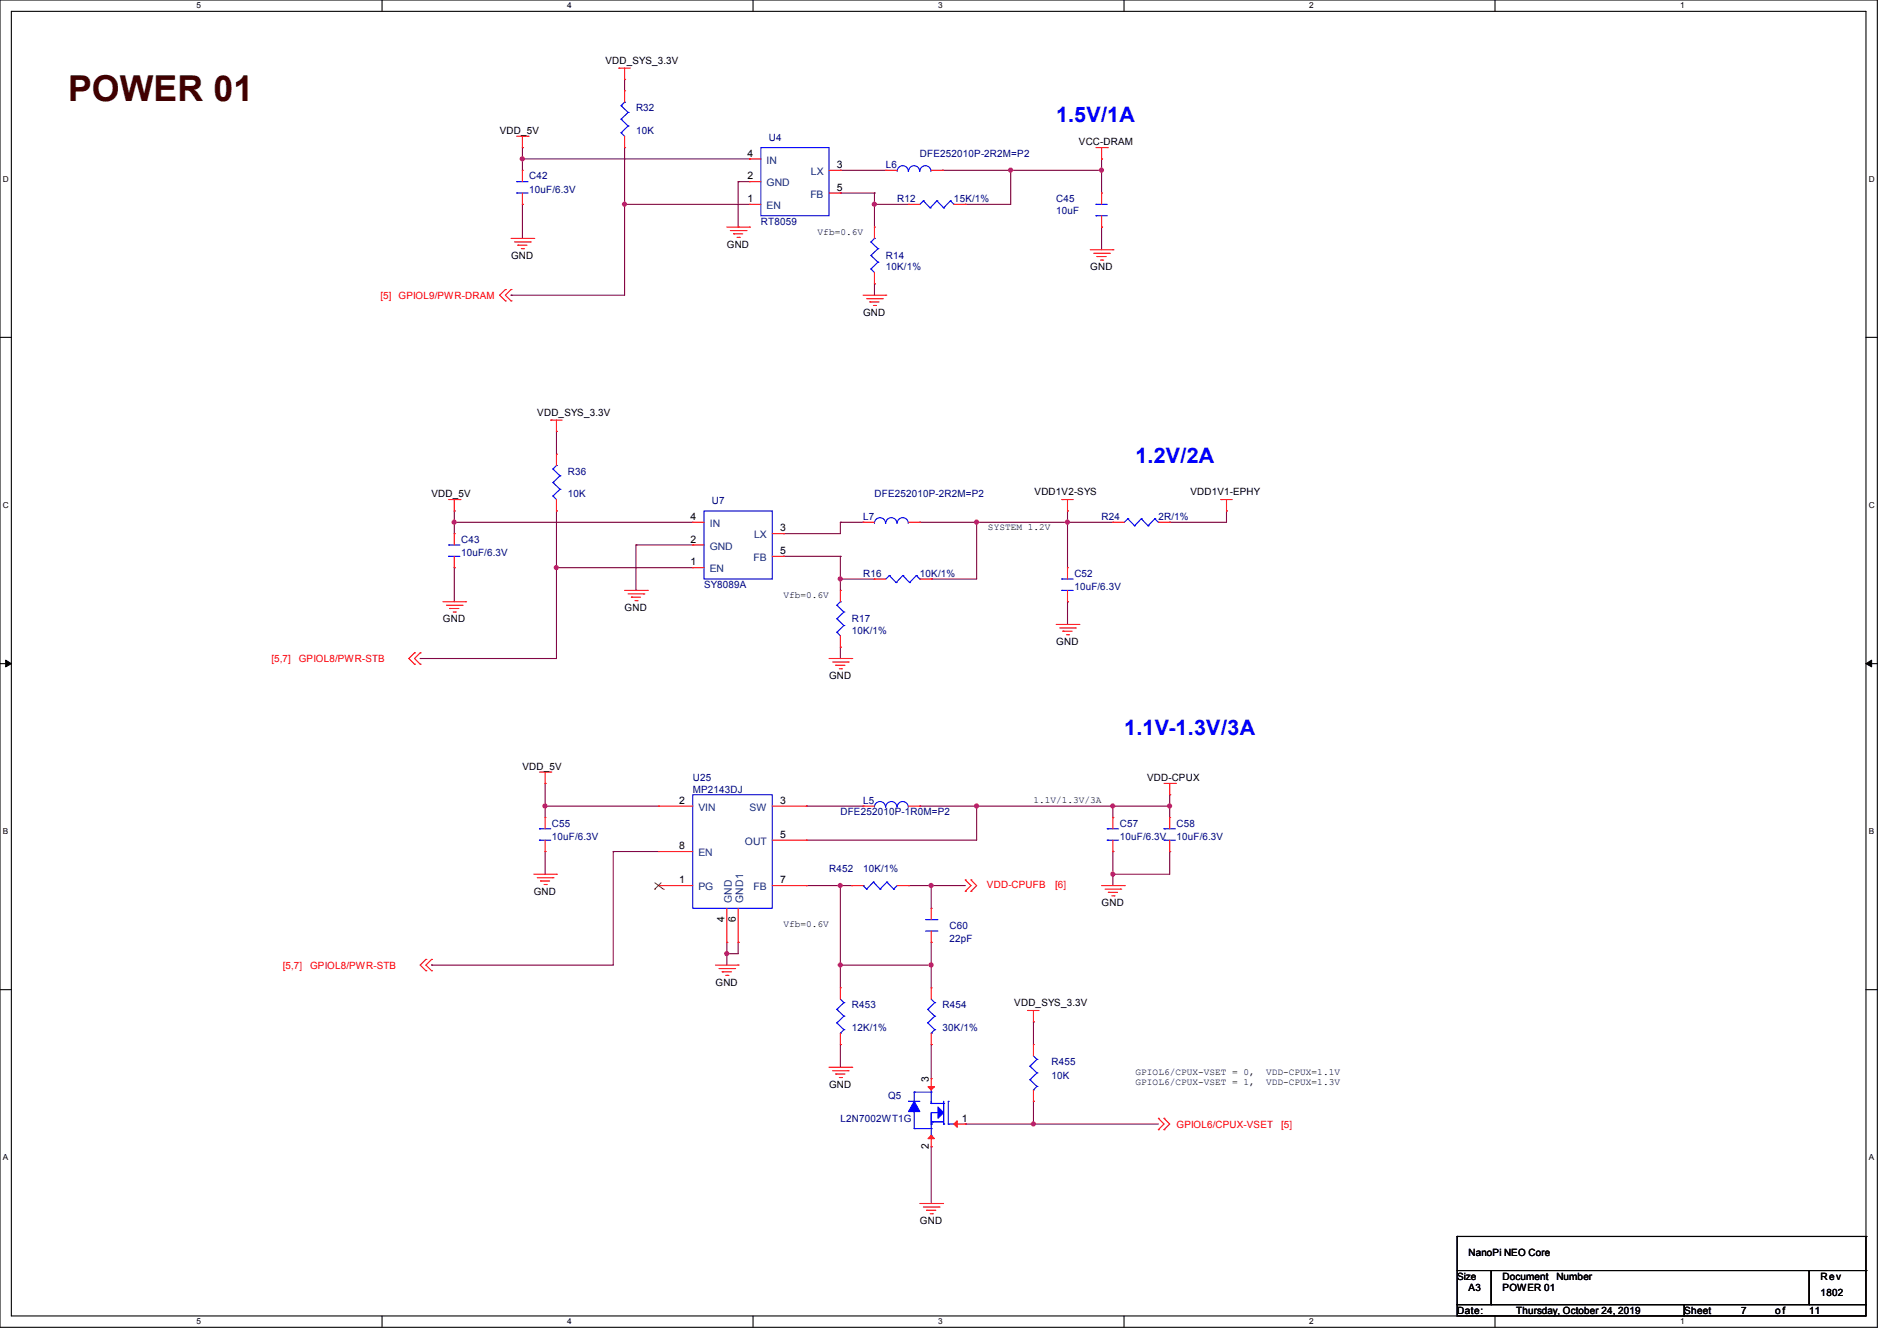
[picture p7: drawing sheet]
<svg xmlns="http://www.w3.org/2000/svg" width="297mm" height="210mm" viewBox="0 0 297 210" stroke-linecap="round" stroke-linejoin="round" font-family="sans-serif">
<path d="M0 0h293.9v207.9h-293.9zM1.8 1.8h290.3v204.3h-290.3z" fill="none" stroke="#000" stroke-width=".17"/>
<g fill="#fff">
<path d="M30.8 .2h.7v1.4h-.7z"/>
<path d="M30.8 206.2h.7v1.4h-.7z"/>
</g>
<path d="M59.8 0v1.8M59.8 206.1v1.8" fill="none" stroke="#000" stroke-width=".17"/>
<g fill="#fff">
<path d="M88.8 .2h.7v1.4h-.7z"/>
<path d="M88.8 206.2h.7v1.4h-.7z"/>
</g>
<path d="M117.9 0v1.8M117.9 206.1v1.8" fill="none" stroke="#000" stroke-width=".17"/>
<g fill="#fff">
<path d="M146.9 .2h.7v1.4h-.7z"/>
<path d="M146.9 206.2h.7v1.4h-.7z"/>
</g>
<path d="M176 0v1.8M176 206.1v1.8" fill="none" stroke="#000" stroke-width=".17"/>
<g fill="#fff">
<path d="M205 .2h.7v1.4h-.7z"/>
<path d="M205 206.2h.7v1.4h-.7z"/>
</g>
<path d="M234.1 0v1.8M234.1 206.1v1.8" fill="none" stroke="#000" stroke-width=".17"/>
<g fill="#fff">
<path d="M263.1 .2h.6v1.4h-.6z"/>
<path d="M263.1 206.2h.6v1.4h-.6z"/>
<path d="M.5 27.3h.9v1.4h-.9z"/>
<path d="M292.6 27.3h.9v1.4h-.9z"/>
<path d="M.5 78.4h.9v1.4h-.9z"/>
<path d="M292.6 78.4h.9v1.4h-.9z"/>
</g>
<path d="M0 52.8h1.8M292.1 52.8h1.8" fill="none" stroke="#000" stroke-width=".17"/>
<g fill="#fff">
<path d="M.5 129.5h.8v1.4h-.8z"/>
<path d="M292.6 129.5h.8v1.4h-.8z"/>
</g>
<path d="M0 103.9h1.8M292.1 103.9h1.8" fill="none" stroke="#000" stroke-width=".17"/>
<path d="M.9 103.4l.9 .5-.9 .5zM292.1 103.9l.9-.5v1z" fill="#000" stroke="#000" stroke-width=".16"/>
<g fill="#fff">
<path d="M.5 180.5h.8v1.4h-.8z"/>
<path d="M292.6 180.5h.8v1.4h-.8z"/>
</g>
<g fill="none" stroke="#000" stroke-width=".17">
<path d="M0 155h1.8M292.1 155h1.8M228.1 199h5.4v5.3h-5.4zM228.1 193.6h.1M228.1 193.6v5.4M228.1 193.6h64M233.5 199h49.8v5.3h-49.8zM283.3 199h8.8v5.3h-8.8zM292.1 193.6h.1M292.1 199h.1M292.1 193.6v5.4M228.1 204.3h35.6v1.8h-35.6z"/>
<path d="M263.7 204.3h28.4v1.8h-28.4z"/>
</g>
<g fill="none" stroke="#800040" stroke-width=".17">
<path d="M97.8 12.4h.1M97.8 12.4v1.8M81.8 32h.1M81.8 24.9h.1M81.8 23.1h.1M81.8 23.1v3.6M81.8 32v5.3M81.8 24.9h35.5M97.8 32h.1M97.8 23.1h.1M97.8 32h19.5M97.8 23.1v23.1h-17.8"/>
<path d="M115.6 28.4h.1M115.6 35.6h.1M115.6 28.4h1.7M115.6 28.4v7.2M117.3 24.9h.1M131.6 30.2h.1M131.6 26.7h.1M131.6 26.7h7.1M131.6 30.2h5.3M136.9 32h.1M136.9 30.2h.1M136.9 32h5.3"/>
<path d="M136.9 30.2v5.4M147.6 26.7h.1M147.6 26.7h24.9M151.1 32h.1M158.2 26.7h.1M158.2 26.7v5.3h-7.1M172.5 35.6h.1M172.5 26.7h.1M172.5 24.9h.1M172.5 24.9v5.3M172.5 35.6v3.5M80 46.2h.1"/>
<path d="M136.9 44.4h.1M136.9 44.4v1.8M87.1 67.6h.1M87.1 67.6v3.5M71.1 81.8h.1M71.1 80h.1M71.1 88.9h.1M71.1 81.8h37.4M71.1 80v3.6M71.1 88.9v5.3M87.1 88.9h.1M87.1 80h.1"/>
<path d="M87.1 80v23.1h-21.3M87.1 88.9h21.4M99.6 92.5h.1M99.6 85.3h.1M99.6 85.3v7.2M99.6 85.3h8.9M122.7 83.6h.1M122.7 87.1h.1M122.7 87.1h8.9M131.6 90.7h.1M131.6 87.1h.1M131.6 81.8h.1"/>
<path d="M131.6 81.8v1.8h-8.9M131.6 87.1v5.4M131.6 90.7h5.3M131.6 81.8h3.5M135.1 81.8h.1M144 81.8h.1M144 81.8h30.2M145.8 90.7h.1M152.9 81.8h.1M152.9 81.8v8.9h-7.1M167.1 81.8h.1M167.1 94.2h.1"/>
<path d="M167.1 80h.1M167.1 80v8.9M167.1 94.2v3.6M183.1 81.8h.1M192 80h.1M192 80v1.8h-8.9M65.8 103.1h.1M131.6 101.3h.1M131.6 101.3v1.8M85.3 126.2h.1M85.3 122.7h.1M85.3 133.3h.1"/>
<path d="M85.3 126.2h17.8M85.3 122.7v5.3M85.3 133.3v3.6M96 133.3h.1M96 133.3v17.8h-28.4M96 133.3h7.1M126.2 131.6h.1M126.2 138.7h.1M126.2 126.2h.1M126.2 138.7h7.1M126.2 126.2h8.9M131.6 138.7h.1"/>
<path d="M131.6 138.7v16M142.2 138.7h.1M142.2 138.7h8.9M144 126.2h.1M144 126.2h39.1M145.8 138.7h.1M145.8 138.7v3.5M152.9 126.2h.1M152.9 126.2v5.4h-26.7M174.2 126.2h.1M174.2 133.3h.1M174.2 136.9h.1"/>
<path d="M174.2 126.2v1.8M174.2 133.3v5.4M183.1 126.2h.1M183.1 133.3h.1M183.1 124.5h.1M183.1 124.5v3.5M183.1 133.3v3.6h-8.9M67.6 151.1h.1M113.8 149.4h.1M113.8 147.6h.1M113.8 147.6v3.5M115.6 147.6h.1"/>
<path d="M115.6 147.6v1.8h-1.8M131.6 151.1h.1M131.6 151.1h14.2M145.8 147.6h.1M145.8 151.1h.1M145.8 147.6v7.1M131.6 163.6h.1M131.6 163.6v3.5M145.8 163.6h.1M145.8 179.6h.1M145.8 163.6v5.3M145.8 179.6v8.9"/>
<path d="M151.1 176h.1M151.1 176h30.3M161.8 160h.1M161.8 172.5h.1M161.8 176h.1M161.8 160v3.6M161.8 172.5v3.5"/>
</g>
<g fill="#f0f" stroke="#f0f" stroke-width=".17">
<circle cx="97.8" cy="32" r=".32"/>
<circle cx="81.8" cy="24.9" r=".32"/>
<circle cx="136.9" cy="32" r=".32"/>
<circle cx="172.4" cy="26.6" r=".32"/>
<circle cx="158.2" cy="26.6" r=".32"/>
<circle cx="131.6" cy="90.7" r=".32"/>
<circle cx="71.1" cy="81.8" r=".32"/>
<circle cx="167.1" cy="81.8" r=".32"/>
<circle cx="152.9" cy="81.8" r=".32"/>
<circle cx="131.6" cy="138.7" r=".32"/>
<circle cx="145.8" cy="151.1" r=".32"/>
<circle cx="131.6" cy="151.1" r=".32"/>
<circle cx="152.9" cy="126.2" r=".32"/>
<circle cx="174.2" cy="126.2" r=".32"/>
<circle cx="145.8" cy="138.7" r=".32"/>
<circle cx="161.8" cy="176" r=".32"/>
<circle cx="174.2" cy="136.9" r=".32"/>
<circle cx="113.8" cy="149.3" r=".32"/>
<circle cx="85.3" cy="126.2" r=".32"/>
<circle cx="183.1" cy="126.2" r=".32"/>
<circle cx="87.1" cy="88.9" r=".32"/>
</g>
<g fill="none" stroke="#f00" stroke-width=".17">
<path d="M96.9 10.7h.1M96.9 10.7h1.8M97.8 12.4h.1M97.8 14.2h.1M97.8 10.7v1.7M97.8 14.2v1.8M80 37.3h3.6M80.6 37.9h2.4M80.9 21.3h1.8M81.1 38.4h.1M81.1 38.4h1.4M81.6 38.9h.4"/>
<path d="M81.8 23.1h.1M81.8 26.7h.1M81.8 32h.1M81.8 21.3v1.8M81.8 26.7v1.7M81.8 30.2v1.8M82 38.9h.1M82.7 21.3h.1M83 37.9h.1M83.6 37.3h.1M97.8 23.1h.1M97.8 21.3v1.8"/>
<path d="M113.8 35.6h3.5M114.3 36.1h2.5M114.9 36.6h.1M114.9 36.6h1.4M115.4 37.2h.3M115.7 37.2h.1M116.8 36.1h.1M117.3 35.6h.1M117.3 32h.1M117.3 28.4h.1M117.3 24.9h.1M117.3 32h1.8"/>
<path d="M117.3 28.4h1.8M117.3 24.9h1.8M129.8 26.7h1.8M129.8 30.2h1.8M131.6 26.7h.1M131.6 30.2h.1M136.9 35.6h.1M136.9 35.6v1.7M138.7 26.7h.1M138.7 26.7h1.8M142.2 32h.1M142.2 32h1.8"/>
<path d="M145.8 26.7h1.8M147.6 26.7h.1M149.4 32h1.7M151.1 32h.1M170.7 39.1h3.5M171.2 39.7h2.5M171.6 23.1h1.8M172.5 24.9h.1M172.5 30.2h.1M172.5 35.6h.1M172.5 23.1v1.8M172.5 30.2v1.8"/>
<path d="M172.5 33.8v1.8M173.4 23.1h.1M173.7 39.7h.1M174.2 39.1h.1M79.1 47.1h.1M79.1 45.3h.1M79.1 45.3l-.9 .9 .9 .9M80 47.1h.1M80 45.3h.1M80 45.3l-.9 .9 .9 .9M135.1 46.2h3.6M135.7 46.8h2.4"/>
<path d="M136.2 47.3h.1M136.2 47.3h1.4M136.7 47.8h.4M136.9 44.4h.1M136.9 42.7v1.7M137.1 47.8h.1M138.1 46.8h.1M138.7 46.2h.1M171.7 40.2h.1M171.7 40.2h1.5M172.3 40.7h.3M172.6 40.7h.1"/>
<path d="M70.2 78.2h1.8M71.1 78.2v1.8M72 78.2h.1M86.2 65.8h.1M86.2 65.8h1.8M87.1 67.6h.1M87.1 71.1h.1M87.1 65.8v1.8M87.1 71.1v1.8M87.1 78.2v1.8M166.2 78.2h.1M166.2 78.2h1.8"/>
<path d="M167.1 78.2v1.8M191.1 78.2h.1M191.1 78.2h1.8M192 78.2v1.8M69.3 94.2h3.6M69.9 94.8h2.4M70.4 95.3h.1M70.4 95.3h1.4M71 95.8h.3M71.1 80h.1M71.1 83.6h.1M71.1 88.9h.1"/>
<path d="M71.1 83.6v1.7M71.1 87.1v1.8M71.3 95.8h.1M72.3 94.8h.1M72.9 94.2h.1M87.1 80h.1M97.8 92.5h3.5M98.3 93h2.5M98.8 93.5h.1M98.8 93.5h1.5M99.4 94.1h.3M99.7 94.1h.1"/>
<path d="M100.8 93h.1M101.3 92.5h.1M108.5 88.9h.1M108.5 85.3h.1M108.5 81.8h.1M108.5 81.8h1.7M108.5 88.9h1.7M108.5 85.3h1.7M120.9 83.6h1.8M120.9 87.1h1.8M122.7 83.6h.1M122.7 87.1h.1"/>
<path d="M131.6 92.5h.1M131.6 92.5v1.7M131.6 99.6v1.7M135.1 81.8h.1M135.1 81.8h1.8M136.9 90.7h.1M136.9 90.7h1.8M142.2 81.8h1.8M144 81.8h.1M144 90.7h1.8M145.8 90.7h.1M165.4 97.8h3.5"/>
<path d="M165.9 98.3h2.5M166.4 98.8h.1M166.4 98.8h1.5M167 99.4h.3M167.1 80h.1M167.1 88.9h.1M167.1 94.2h.1M167.1 88.9v1.8M167.1 92.5v1.7M167.3 99.4h.1M168.4 98.3h.1M168.9 97.8h.1"/>
<path d="M174.2 81.8h.1M174.2 81.8h1.8M181.4 81.8h1.7M183.1 81.8h.1M192 80h.1M64.9 104h.1M64.9 102.2h.1M64.9 102.2l-.9 .9 .9 .9M65.8 104h.1M65.8 102.2h.1M65.8 102.2l-.9 .9 .9 .9M129.8 103.1h3.5"/>
<path d="M130.3 103.7h2.5M130.9 104.2h.1M130.9 104.2h1.4M131.4 104.7h.3M131.6 101.3h.1M131.7 104.7h.1M132.8 103.7h.1M133.3 103.1h.1M83.6 136.9h3.5M84.1 137.5h2.5M84.5 120.9h1.7M84.6 138h.1"/>
<path d="M84.6 138h1.5M85.2 138.5h.3M85.3 122.7h.1M85.3 128h.1M85.3 133.3h.1M85.3 120.9v1.8M85.3 128v1.8M85.3 131.6v1.7M85.5 138.5h.1M86.2 120.9h.1M86.6 137.5h.1M87.1 136.9h.1"/>
<path d="M103.1 126.2h.1M103.1 133.3h.1M103.1 138.7h.1M103.1 138.7h5.4M103.1 126.2h5.4M103.1 133.3h5.4M120.9 138.7h5.3M120.9 126.2h5.3M120.9 131.6h5.3M126.2 126.2h.1M126.2 138.7h.1M126.2 131.6h.1"/>
<path d="M133.3 138.7h.1M133.3 138.7h1.8M135.1 126.2h.1M135.1 126.2h1.8M140.5 138.7h1.7M142.2 138.7h.1M142.2 126.2h1.8M144 126.2h.1M151.1 137.8h.1M151.1 139.6h.1M151.1 137.8l.9 .9-.9 .9M152 137.8h.1"/>
<path d="M152 139.6h.1M152 137.8l.9 .9-.9 .9M172.5 138.7h3.5M173 139.2h2.5M173.5 139.7h.1M173.5 139.7h1.5M174.2 128h.1M174.2 133.3h.1M174.2 128v1.8M174.2 131.6v1.7M175.5 139.2h.1M176 138.7h.1"/>
<path d="M182.2 122.7h1.8M183.1 124.5h.1M183.1 128h.1M183.1 133.3h.1M183.1 122.7v1.8M183.1 128v1.8M183.1 131.6v1.7M184 122.7h.1M66.7 152h.1M66.7 150.2h.1M66.7 150.2l-.9 .9 .9 .9M67.6 152h.1"/>
<path d="M67.6 150.2h.1M67.6 150.2l-.9 .9 .9 .9M112 151.1h3.6M112.6 151.7h2.4M113.1 152.2h.1M113.1 152.2h1.4M113.6 152.7h.4M113.8 147.6h.1M113.8 142.2v5.4M114 152.7h.1M115 151.7h.1M115.6 151.1h.1"/>
<path d="M115.6 147.6h.1M115.6 142.2v5.4M131.6 154.7h.1M131.6 154.7v1.8M145.8 154.7h.1M145.8 147.6h.1M145.8 142.2h.1M145.8 142.2v1.8M145.8 145.8v1.8M145.8 154.7v1.8M160.9 158.2h.1M160.9 158.2h1.8"/>
<path d="M161.8 158.2v1.8M174.1 140.3h.3M174.4 140.3h.1M129.8 167.1h3.5M130.3 167.7h2.5M130.9 168.2h.1M130.9 168.2h1.4M131.4 168.7h.3M131.6 163.6h.1M131.6 161.8v1.8M131.7 168.7h.1M132.8 167.7h.1"/>
<path d="M133.3 167.1h.1M145.8 163.6h.1M145.8 168.9h.1M145.8 179.6h.1M145.8 161.8v1.8M145.8 168.9v1.8M145.8 177.8v1.8M149.4 176h1.7M151.1 176h.1M161.8 160h.1M161.8 163.6h.1M161.8 172.5h.1"/>
<path d="M161.8 163.6v1.8M161.8 170.7v1.8M181.4 176.9h.1M181.4 175.1h.1M181.4 175.1l.8 .9-.8 .9M182.2 176.9h.1M182.2 175.1h.1M182.2 175.1l.9 .9-.9 .9M144 188.5h3.6M144.6 189h2.4M145.1 189.5h.1M145.1 189.5h1.4"/>
<path d="M145.6 190.1h.4M146 190.1h.1M147 189h.1M147.6 188.5h.1"/>
</g>
<g fill="none" stroke="#00f" stroke-width=".17">
<path d="M97.2 18.7h.1M97.2 16.6h.1M97.2 18.7l1.1 1M97.2 16.6l1.1 1M97.8 16h.1M97.8 16l-.6 .6M98.3 19.7h.1M98.3 17.6h.1M98.3 19.7l-1.1 1.1M98.3 17.6l-1.1 1.1M80.9 28.4h.1M80.9 30.2h.1"/>
<path d="M80.9 28.4h1.8M80.9 30.2h1.8M97.2 20.8h.1M97.2 20.8l.6 .5M119.1 23.1h10.7v10.7h-10.7zM136.4 37.9h.1M136.4 37.9l1.1 1M136.9 37.3h.1M136.9 37.3l-.5 .6M137.5 38.9h.1M137.5 38.9l-1.1 1.1M140.5 26.8a.87 .87 0 0 1 .8-.8 .87 .87 0 0 1 .9 .8"/>
<path d="M142.2 26.8a.87 .87 0 0 1 .9-.8 .87 .87 0 0 1 .9 .8M144 26.8a.87 .87 0 0 1 .9-.8 .87 .87 0 0 1 .9 .8M144.6 31.5h.1M144.6 31.5l-.6 .5M144.6 31.5l1 1.1M145.6 32.6h.1M146.7 31.5h.1M146.7 31.5l-1.1 1.1M146.7 31.5l1 1.1M147.7 32.6h.1M148.8 31.5h.1M148.8 31.5l-1.1 1.1"/>
<path d="M148.8 31.5l.6 .5M149.4 32h.1M171.6 32h.1M171.6 33.8h.1M171.6 32h1.8M171.6 33.8h1.8M136.4 42.1h.1M136.4 40h.1M136.4 42.1l.5 .6M136.4 40l1.1 1.1M137.5 41.1h.1M137.5 41.1l-1.1 1"/>
<path d="M86.6 77.7h.1M86.6 75.6h.1M86.6 73.4h.1M86.6 77.7l.5 .5M86.6 75.6l1.1 1M86.6 73.4l1.1 1.1M87.1 72.9h.1M87.1 72.9l-.5 .5M87.7 76.6h.1M87.7 74.5h.1M87.7 76.6l-1.1 1.1M87.7 74.5l-1.1 1.1"/>
<path d="M70.2 85.3h.1M70.2 87.1h.1M70.2 85.3h1.8M70.2 87.1h1.8M110.2 80h10.7v10.7h-10.7zM131 99h.1M131 96.9h.1M131 94.8h.1M131 99l.6 .6M131 96.9l1.1 1.1M131 94.8l1.1 1M131.6 94.2h.1"/>
<path d="M131.6 94.2l-.6 .6M132.1 98h.1M132.1 95.8h.1M132.1 98l-1.1 1M132.1 95.8l-1.1 1.1M136.9 82a.87 .87 0 0 1 .9-.9 .87 .87 0 0 1 .8 .9M138.7 82a.87 .87 0 0 1 .9-.9 .87 .87 0 0 1 .8 .9M139.2 90.1h.1M139.2 90.1l-.5 .6M139.2 90.1l1.1 1.1M140.3 91.2h.1M140.5 82a.87 .87 0 0 1 .8-.9 .87 .87 0 0 1 .9 .9"/>
<path d="M141.4 90.1h.1M141.4 90.1l-1.1 1.1M141.4 90.1l1 1.1M142.4 91.2h.1M143.5 90.1h.1M143.5 90.1l-1.1 1.1M143.5 90.1l.5 .6M144 90.7h.1M166.2 90.7h.1M166.2 92.5h.1M166.2 90.7h1.8M166.2 92.5h1.8"/>
<path d="M176.6 81.2h.1M176.6 81.2l-.6 .6M176.6 81.2l1 1.1M177.6 82.3h.1M178.7 81.2h.1M178.7 81.2l-1.1 1.1M178.7 81.2l1 1.1M179.7 82.3h.1M180.8 81.2h.1M180.8 81.2l-1.1 1.1M180.8 81.2l.6 .6M181.4 81.8h.1"/>
<path d="M84.5 129.8h.1M84.5 131.6h.1M84.5 129.8h1.7M84.5 131.6h1.7M108.5 124.5h12.4v17.7h-12.4zM135.1 138.7h.1M135.1 138.7l.6 .5M135.7 139.2h.1M136.7 138.1h.1M136.7 138.1l1.1 1.1M136.7 138.1l-1 1.1M136.9 126.4a.87 .87 0 0 1 .9-.9 .87 .87 0 0 1 .8 .9"/>
<path d="M137.8 139.2h.1M138.7 126.4a.87 .87 0 0 1 .9-.9 .87 .87 0 0 1 .8 .9M138.9 138.1h.1M138.9 138.1l1 1.1M138.9 138.1l-1.1 1.1M139.9 139.2h.1M140.5 126.4a.87 .87 0 0 1 .8-.9 .87 .87 0 0 1 .9 .9M140.5 138.7l-.6 .5M173.4 129.8h.1M173.4 131.6h.1M173.4 129.8h1.7M173.4 131.6h1.7"/>
<path d="M182.2 129.8h.1M182.2 131.6h.1M182.2 129.8h1.8M182.2 131.6h1.8M131 158.1h.1M131 158.1l1.1 1M131.6 156.5l.5 .5M132.1 157h.1M132.1 159.1h.1M132.1 157l-1.1 1.1M132.1 159.1l-1.1 1.1M144.9 145.8h1.8"/>
<path d="M144.9 144h1.8M145.2 158.1h.1M145.2 158.1l1.1 1M145.8 156.5l.5 .5M146.3 157h.1M146.3 159.1h.1M146.3 157l-1.1 1.1M146.3 159.1l-1.1 1.1M146.7 145.8h.1M146.7 144h.1M131 160.2h.1M131 160.2l1.1 1"/>
<path d="M131.6 161.8h.1M132.1 161.2h.1M132.1 161.2l-.5 .6M142.2 172.5h.1M142.2 172.5h1.8M143.1 171h.1M143.1 176.7h.1M143.1 171v1.5M143.1 174.1v2.6M143.1 171h2.7M143.1 176.7h2.7M145.2 160.2h.1"/>
<path d="M145.2 160.2l1.1 1M145.8 161.8h.1M145.8 172.8h.1M145.8 176h.1M145.8 175.7h.1M145.8 177.8h.1M145.8 171h.1M145.8 176.7h.1M145.8 170.7v2.1M145.8 172.8h1.9M145.8 175.7h1.9M146 175.7h.1"/>
<path d="M146.3 161.2h.1M146.3 161.2l-.5 .6M146.9 174.2h.1M146.9 174.2h-1.1v3.6M147.6 172.8h.1M147.7 176h.1M147.7 172.8h.1M147.7 172.5v3.5M148.5 176h.1M148.5 172.5h.1M148.5 176h.9M148.5 172.5v3.5"/>
<path d="M161.2 167h.1M161.2 169.1h.1M161.2 167l1.1 1M161.2 169.1l1.1 1M161.8 170.7h.1M161.8 165.4l.5 .5M162.3 165.9h.1M162.3 168h.1M162.3 170.1h.1M162.3 165.9l-1.1 1.1M162.3 168l-1.1 1.1M162.3 170.1l-.5 .6"/>
</g>
<path d="M102.5 139.3h.1M102.5 138.2l1.4 1.1M103.5 138.2l-1 1.1M103.9 139.3h.1" fill="none" stroke="#804000" stroke-width=".16"/>
<g fill="#00f" stroke="#00f" stroke-width=".17">
<path d="M146.9 173.4l.8 .8-.8 .9z"/>
<path d="M143.1 172.5l.9 1.6h-1.8z" fill-rule="evenodd"/>
</g>
<g fill="#f00" stroke="#f00" stroke-width=".17">
<path d="M149.9 175.5v1l-.5-.5z"/>
<path d="M145.3 170.2h1l-.5 .5z"/>
<path d="M145.3 178.3l.5-.5 .5 .5z"/>
</g>
<text font-size="5.6" fill="#400000" x="10.7" y="15.8">POWER 01</text>
<g font-size="3.3" fill="#00f">
<text x="165.4" y="19.1">1.5V/1A</text>
<text x="177.8" y="72.5">1.2V/2A</text>
<text x="176" y="115.1">1.1V-1.3V/3A</text>
</g>
<g font-size="1.6">
<text x="94.8" y="10">VDD_SYS_3.3V</text>
<text x="78.2" y="21">VDD_5V</text>
<text x="168.9" y="22.8">VCC-DRAM</text>
<text x="117" y="28.1">2</text>
<text x="117" y="24.5">4</text>
<text x="131" y="26.3">3</text>
<text x="131" y="29.8">5</text>
<text x="117" y="31.6">1</text>
<text x="80" y="40.6">GND</text>
<text x="113.8" y="38.8">GND</text>
<text x="170.7" y="42.3">GND</text>
<text x="135.1" y="49.4">GND</text>
<text x="84.1" y="65.1">VDD_SYS_3.3V</text>
<text x="67.6" y="77.9">VDD_5V</text>
<text x="162" y="77.6">VDD1V2-SYS</text>
<text x="186.4" y="77.6">VDD1V1-EPHY</text>
<text x="108.1" y="81.4">4</text>
<text x="122.1" y="83.2">3</text>
<text x="108.1" y="88.5">1</text>
<text x="108.1" y="85">2</text>
<text x="122.1" y="86.7">5</text>
<text x="97.8" y="95.7">GND</text>
<text x="69.3" y="97.5">GND</text>
<text x="165.4" y="101">GND</text>
<text x="129.8" y="106.3">GND</text>
<text x="81.8" y="120.6">VDD_5V</text>
<text x="106.4" y="125.9">2</text>
<text x="122.1" y="125.9">3</text>
<text x="179.6" y="122.3">VDD-CPUX</text>
<text x="122.1" y="131.2">5</text>
<text x="106.4" y="133">8</text>
<text x="83.6" y="140.1">GND</text>
<text x="106.4" y="138.3">1</text>
<text x="122.1" y="138.3">7</text>
<text x="172.5" y="141.9">GND</text>
<text x="113.4" y="144.4" transform="rotate(-90 113.4 144.4)">4</text>
<text x="115.2" y="144.4" transform="rotate(-90 115.2 144.4)">6</text>
<text x="112" y="154.3">GND</text>
<text x="158.8" y="157.6">VDD_SYS_3.3V</text>
<text x="129.8" y="170.3">GND</text>
<text x="145.4" y="169.5" transform="rotate(-90 145.4 169.5)">3</text>
<text x="145.4" y="179.9" transform="rotate(-90 145.4 179.9)">2</text>
<text x="150.6" y="175.6">1</text>
<text x="144" y="191.7">GND</text>
<text x="229.9" y="196.7">NanoPi NEO Core</text>
<text x="228.1" y="200.4">Size</text>
<text x="229.9" y="202.2">A3</text>
<text x="235.2" y="200.4">Document</text>
<text x="235.3" y="202.2">POWER 01</text>
<text x="243.7" y="200.4">Number</text>
<text x="285" y="200.4">Rev</text>
<text x="285" y="202.9">1802</text>
<text x="228.1" y="205.7">Date:</text>
<text x="237.4" y="205.7">Thursday, October 24, 2019</text>
<text x="263.7" y="205.7">Sheet</text>
<text x="272.6" y="205.7">7</text>
<text x="277.9" y="205.7">o f</text>
<text x="283.3" y="205.7">11</text>
</g>
<g font-size="1.6" fill="#000080">
<text x="99.6" y="17.4">R32</text>
<text x="99.6" y="21">10K</text>
<text x="120.4" y="22.1">U4</text>
<text x="82.9" y="28.1">C42</text>
<text x="138.7" y="26.3">L6</text>
<text x="144" y="24.6">DFE252010P-2R2M=P2</text>
<text x="82.9" y="30.2">10uF/6.3V</text>
<text x="119.1" y="35.2">RT8059</text>
<text x="140.5" y="31.7">R12</text>
<text x="149.4" y="31.7">15K/1%</text>
<text x="165.4" y="31.7">C45</text>
<text x="165.4" y="33.4">10uF</text>
<text x="138.7" y="40.6">R14</text>
<text x="138.7" y="42.3">10K/1%</text>
<text x="88.9" y="74.3">R36</text>
<text x="88.9" y="77.9">10K</text>
<text x="136.9" y="77.9">DFE252010P-2R2M=P2</text>
<text x="111.5" y="79">U7</text>
<text x="135.1" y="81.4">L7</text>
<text x="172.5" y="81.4">R24</text>
<text x="181.4" y="81.4">2R/1%</text>
<text x="72.2" y="85">C43</text>
<text x="72.2" y="87.1">10uF/6.3V</text>
<text x="110.2" y="92.1">SY8089A</text>
<text x="135.1" y="90.3">R16</text>
<text x="144" y="90.3">10K/1%</text>
<text x="168.2" y="90.3">C52</text>
<text x="168.2" y="92.5">10uF/6.3V</text>
<text x="133.4" y="97.5">R17</text>
<text x="133.4" y="99.2">10K/1%</text>
<text x="108.5" y="122.3">U25</text>
<text x="108.5" y="124.1">MP2143DJ</text>
<text x="135.1" y="125.9">L5</text>
<text x="86.4" y="129.5">C55</text>
<text x="86.4" y="131.6">10uF/6.3V</text>
<text x="131.6" y="127.7">DFE252010P-1R0M=P2</text>
<text x="175.3" y="129.5">C57</text>
<text x="175.3" y="131.6">10uF/6.3V</text>
<text x="184.2" y="129.5">C58</text>
<text x="184.2" y="131.6">10uF/6.3V</text>
<text x="129.8" y="136.6">R452</text>
<text x="135.1" y="136.6">10K/1%</text>
<text x="148.6" y="145.5">C60</text>
<text x="148.6" y="147.6">22pF</text>
<text x="133.4" y="157.9">R453</text>
<text x="133.4" y="161.5">12K/1%</text>
<text x="147.6" y="157.9">R454</text>
<text x="147.6" y="161.5">30K/1%</text>
<text x="164.6" y="166.8">R455</text>
<text x="139" y="172.1">Q5</text>
<text x="164.6" y="168.9">10K</text>
<text x="131.6" y="175.7">L2N7002WT1G</text>
</g>
<g font-size="1.6" fill="#004080">
<text x="120" y="29.2">GND</text>
<text x="120" y="25.6">IN</text>
<text x="127" y="27.4">LX</text>
<text x="120" y="32.7">EN</text>
<text x="126.9" y="30.9">FB</text>
<text x="111.1" y="82.5">IN</text>
<text x="111.1" y="89.6">EN</text>
<text x="111.1" y="86.1">GND</text>
<text x="118" y="87.8">FB</text>
<text x="118.1" y="84.3">LX</text>
<text x="109.4" y="127">VIN</text>
<text x="117.4" y="127">SW</text>
<text x="109.4" y="134.1">EN</text>
<text x="116.6" y="132.3">OUT</text>
<text x="109.4" y="139.4">PG</text>
<text x="114.6" y="141.4" transform="rotate(-90 114.6 141.4)">GND</text>
<text x="116.3" y="141.4" transform="rotate(-90 116.3 141.4)">GND1</text>
<text x="118" y="139.4">FB</text>
</g>
<g font-size="1.6" fill="#f00">
<text x="59.6" y="46.8">[5]</text>
<text x="62.4" y="46.8">GPIOL9/PWR-DRAM</text>
<text x="42.5" y="103.7">[5,7]</text>
<text x="46.8" y="103.7">GPIOL8/PWR-STB</text>
<text x="154.5" y="139.1">VDD-CPUFB</text>
<text x="165.2" y="139.1">[6]</text>
<text x="44.3" y="151.7">[5,7]</text>
<text x="48.6" y="151.7">GPIOL8/PWR-STB</text>
<text x="184.2" y="176.6">GPIOL6/CPUX-VSET</text>
<text x="200.6" y="176.6">[5]</text>
</g>
<g font-size="1.5">
<text x="128" y="36.8">Vfb=0.6V</text>
<text x="154.7" y="83">SYSTEM 1.2V</text>
<text x="122.7" y="93.7">Vfb=0.6V</text>
<text x="161.8" y="125.7">1.1V/1.3V/3A</text>
<text x="122.7" y="145.2">Vfb=0.6V</text>
<text x="177.8" y="168.4">GPIOL6/CPUX-VSET = 0,</text>
<text x="177.8" y="169.8">GPIOL6/CPUX-VSET = 1,</text>
<text x="198.2" y="168.4">VDD-CPUX=1.1V</text>
<text x="198.2" y="169.8">VDD-CPUX=1.3V</text>
</g>
<g font-size="1.3">
<text x="30.8" y="1.3">5</text>
<text x="88.8" y="1.3">4</text>
<text x="146.9" y="1.3">3</text>
<text x="205" y="1.3">2</text>
<text x="263.1" y="1.3">1</text>
<text x=".5" y="28.4">D</text>
<text x="292.6" y="28.4">D</text>
<text x=".5" y="79.5">C</text>
<text x="292.6" y="79.5">C</text>
<text x=".5" y="130.6">B</text>
<text x="292.6" y="130.6">B</text>
<text x=".5" y="181.7">A</text>
<text x="292.6" y="181.7">A</text>
<text x="30.8" y="207.4">5</text>
<text x="88.8" y="207.4">4</text>
<text x="146.9" y="207.4">3</text>
<text x="205" y="207.4">2</text>
<text x="263.1" y="207.4">1</text>
</g>
</svg>
